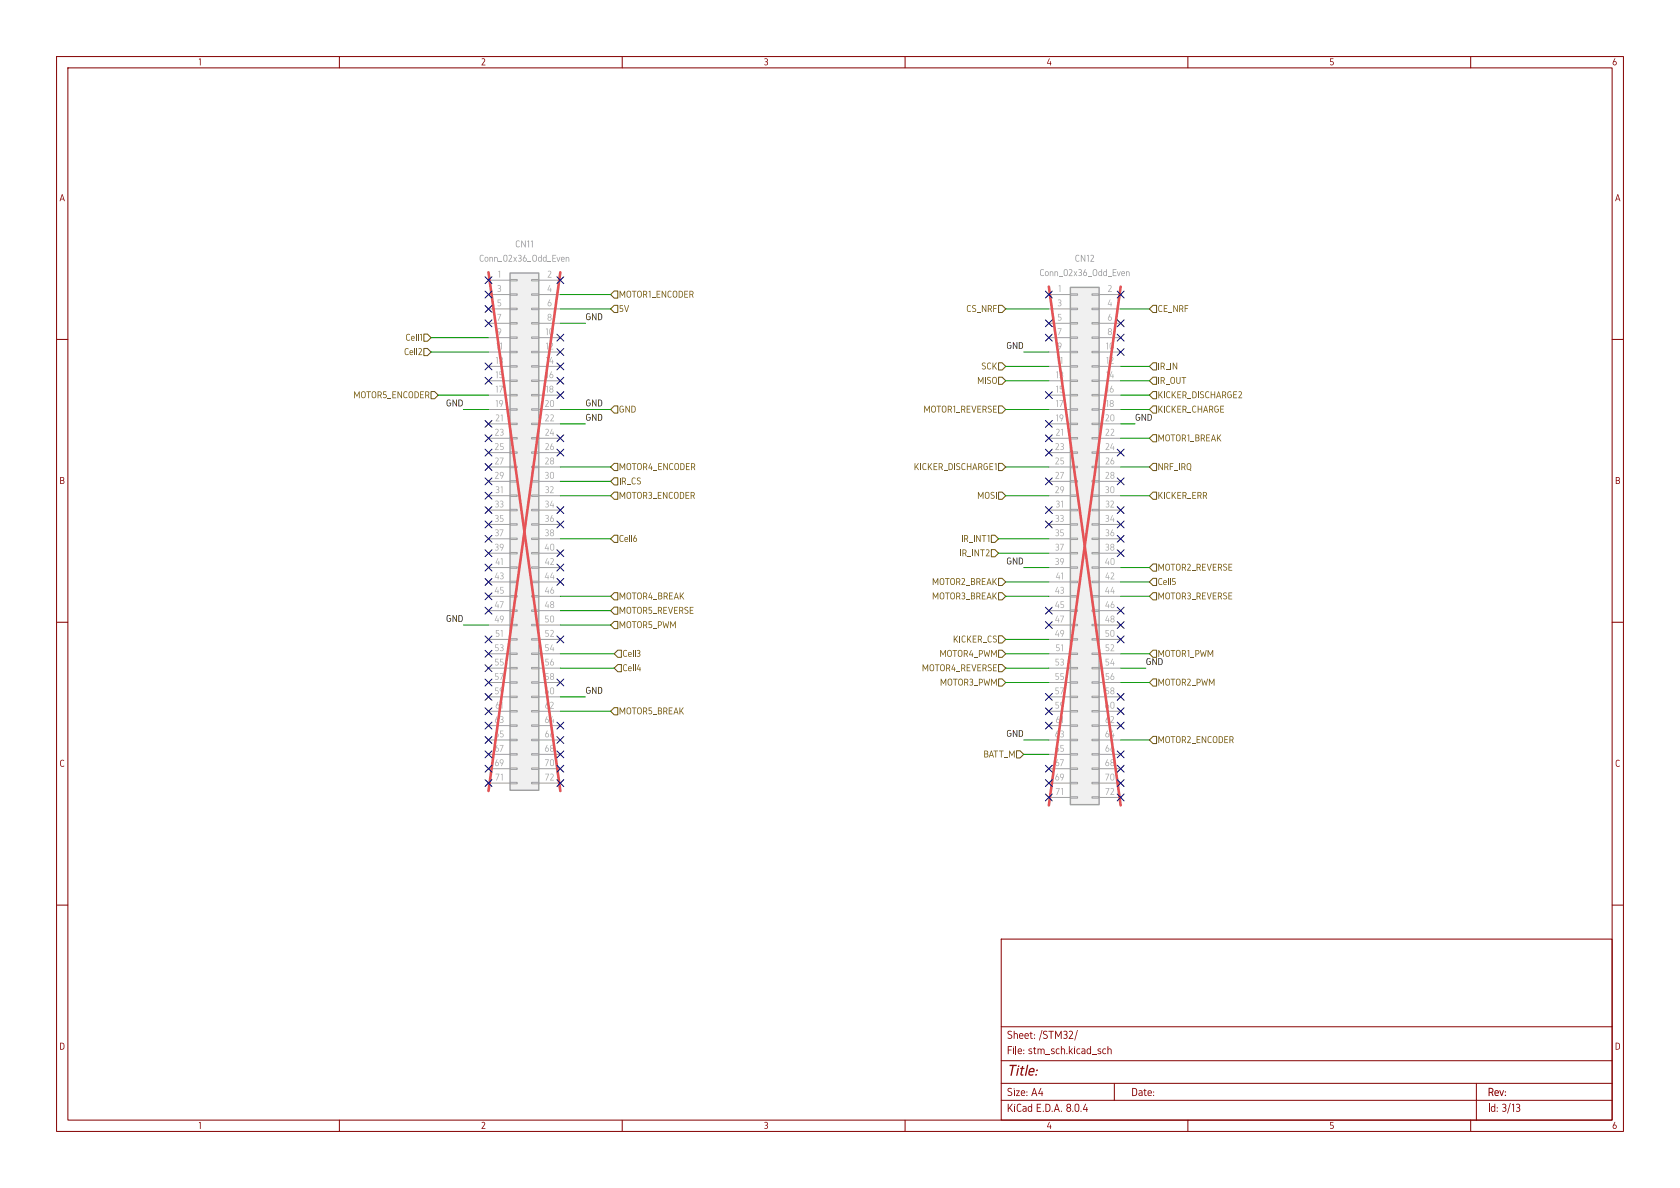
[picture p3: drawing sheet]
<svg xmlns="http://www.w3.org/2000/svg" width="297mm" height="210mm" viewBox="0 0 297 210" stroke-linecap="round" stroke-linejoin="round" font-family="sans-serif">
<g fill="none" stroke="#840000" stroke-width=".18">
<path d="M10 10h277v190h-277zM12 12h273v186h-273zM60 10v2M110 10v2M160 10v2M210 10v2M260 10v2M10 60h2M285 60h2M10 110h2M285 110h2M10 160h2"/>
<path d="M285 160h2M177 166h108v32h-108zM60 198v2M110 198v2M160 198v2M177 194.5h108M177 191.5h108M177 187.5h108M177 181.5h108M197 191.5v3M210 198v2M260 198v2"/>
<path d="M261 191.5v6.5"/>
</g>
<path d="M90.2 48.3h5v91.4h-5z" fill="#f0f0f0"/>
<g fill="none" stroke="#a1a1a1" stroke-width=".18">
<path d="M86.4 49.5h3.8M86.4 59.7h3.8M86.4 52.1h3.8M86.4 54.6h3.8M86.4 57.2h3.8M90.2 59.6h1.2v.2h-1.2zM90.2 57h1.2v.3h-1.2zM90.2 54.5h1.2v.2h-1.2zM90.2 51.9h1.2v.3h-1.2zM90.2 49.4h1.2v.3h-1.2zM94 59.6h1.2v.2h-1.2zM94 57h1.2v.3h-1.2z"/>
<path d="M94 54.5h1.2v.2h-1.2zM94 51.9h1.2v.3h-1.2zM94 49.4h1.2v.3h-1.2zM95.2 49.5h3.9M95.2 59.7h3.9M95.2 52.1h3.9M95.2 54.6h3.9M95.2 57.2h3.9M86.4 62.2h3.8M86.4 64.8h3.8M86.4 67.3h3.8M86.4 69.9h3.8"/>
<path d="M86.4 72.4h3.8M86.4 74.9h3.8M86.4 77.5h3.8M90.2 79.9h1.2v.2h-1.2zM90.2 77.3h1.2v.3h-1.2zM90.2 74.8h1.2v.3h-1.2zM90.2 72.3h1.2v.2h-1.2zM90.2 69.7h1.2v.3h-1.2zM90.2 67.2h1.2v.2h-1.2zM90.2 64.6h1.2v.3h-1.2zM90.2 62.1h1.2v.3h-1.2zM94 79.9h1.2v.2h-1.2z"/>
<path d="M94 77.3h1.2v.3h-1.2zM94 74.8h1.2v.3h-1.2zM94 72.3h1.2v.2h-1.2zM94 69.7h1.2v.3h-1.2zM94 67.2h1.2v.2h-1.2zM94 64.6h1.2v.3h-1.2zM94 62.1h1.2v.3h-1.2zM95.2 62.2h3.9M95.2 64.8h3.9M95.2 67.3h3.9M95.2 69.9h3.9M95.2 72.4h3.9"/>
<path d="M95.2 74.9h3.9M95.2 77.5h3.9M86.4 80h3.8M86.4 82.6h3.8M86.4 85.1h3.8M86.4 87.6h3.8M86.4 90.2h3.8M86.4 92.7h3.8M86.4 95.3h3.8M86.4 97.8h3.8M90.2 97.7h1.2v.2h-1.2zM90.2 95.1h1.2v.3h-1.2z"/>
<path d="M90.2 92.6h1.2v.2h-1.2zM90.2 90h1.2v.3h-1.2zM90.2 87.5h1.2v.3h-1.2zM90.2 85h1.2v.2h-1.2zM90.2 82.4h1.2v.3h-1.2zM94 97.7h1.2v.2h-1.2zM94 95.1h1.2v.3h-1.2zM94 92.6h1.2v.2h-1.2zM94 90h1.2v.3h-1.2zM94 87.5h1.2v.3h-1.2zM94 85h1.2v.2h-1.2zM94 82.4h1.2v.3h-1.2z"/>
<path d="M95.2 80h3.9M95.2 82.6h3.9M95.2 85.1h3.9M95.2 87.6h3.9M95.2 90.2h3.9M95.2 92.7h3.9M95.2 95.3h3.9M95.2 97.8h3.9M86.4 100.3h3.8M86.4 102.9h3.8M86.4 105.4h3.8M86.4 108h3.8"/>
<path d="M86.4 110.5h3.8M86.4 113h3.8M86.4 115.6h3.8M86.4 118.1h3.8M90.2 118h1.2v.2h-1.2zM90.2 115.4h1.2v.3h-1.2zM90.2 112.9h1.2v.3h-1.2zM90.2 110.4h1.2v.2h-1.2zM90.2 107.8h1.2v.3h-1.2zM90.2 105.3h1.2v.2h-1.2zM90.2 102.7h1.2v.3h-1.2zM90.2 100.2h1.2v.3h-1.2z"/>
<path d="M94 118h1.2v.2h-1.2zM94 115.4h1.2v.3h-1.2zM94 112.9h1.2v.3h-1.2zM94 110.4h1.2v.2h-1.2zM94 107.8h1.2v.3h-1.2zM94 105.3h1.2v.2h-1.2zM94 102.7h1.2v.3h-1.2zM94 100.2h1.2v.3h-1.2zM95.2 100.3h3.9M95.2 102.9h3.9M95.2 105.4h3.9M95.2 108h3.9"/>
<path d="M95.2 110.5h3.9M95.2 113h3.9M95.2 115.6h3.9M95.2 118.1h3.9M86.4 120.7h3.8M86.4 123.2h3.8M86.4 125.7h3.8M86.4 128.3h3.8M86.4 130.8h3.8M86.4 133.4h3.8M86.4 135.9h3.8M86.4 138.4h3.8"/>
<path d="M90.2 138.3h1.2v.3h-1.2zM90.2 135.8h1.2v.2h-1.2zM90.2 133.2h1.2v.3h-1.2zM90.2 130.7h1.2v.2h-1.2zM90.2 128.1h1.2v.3h-1.2zM90.2 125.6h1.2v.3h-1.2zM90.2 123.1h1.2v.2h-1.2zM90.2 120.5h1.2v.3h-1.2zM94 138.3h1.2v.3h-1.2zM94 135.8h1.2v.2h-1.2zM94 133.2h1.2v.3h-1.2zM94 130.7h1.2v.2h-1.2z"/>
<path d="M94 128.1h1.2v.3h-1.2zM94 125.6h1.2v.3h-1.2zM94 123.1h1.2v.2h-1.2zM94 120.5h1.2v.3h-1.2zM95.2 120.7h3.9M95.2 123.2h3.9M95.2 125.7h3.9M95.2 128.3h3.9M95.2 130.8h3.9M95.2 133.4h3.9M95.2 135.9h3.9M95.2 138.4h3.9"/>
</g>
<path d="M90.2 48.3h5v91.4h-5z" fill="none" stroke="#a1a1a1" stroke-width=".25"/>
<path d="M86.4 48.1l12.7 91.7M99.1 48.1l-12.7 91.7" fill="none" stroke="#e65255" stroke-width=".46"/>
<path d="M189.2 50.8h5.1v91.4h-5.1z" fill="#f0f0f0"/>
<g fill="none" stroke="#a1a1a1" stroke-width=".18">
<path d="M185.4 52.1h3.8M185.4 54.6h3.8M185.4 57.2h3.8M185.4 59.7h3.8M189.2 59.6h1.3v.2h-1.3zM189.2 57h1.3v.3h-1.3zM189.2 54.5h1.3v.2h-1.3zM189.2 51.9h1.3v.3h-1.3zM193 59.6h1.3v.2h-1.3zM193 57h1.3v.3h-1.3zM193 54.5h1.3v.2h-1.3zM193 51.9h1.3v.3h-1.3z"/>
<path d="M194.3 52.1h3.8M194.3 54.6h3.8M194.3 57.2h3.8M194.3 59.7h3.8M185.4 62.2h3.8M185.4 64.8h3.8M185.4 67.3h3.8M185.4 69.9h3.8M185.4 72.4h3.8M185.4 74.9h3.8M185.4 77.5h3.8M189.2 79.9h1.3v.2h-1.3z"/>
<path d="M189.2 77.3h1.3v.3h-1.3zM189.2 74.8h1.3v.3h-1.3zM189.2 72.3h1.3v.2h-1.3zM189.2 69.7h1.3v.3h-1.3zM189.2 67.2h1.3v.2h-1.3zM189.2 64.6h1.3v.3h-1.3zM189.2 62.1h1.3v.3h-1.3zM193 79.9h1.3v.2h-1.3zM193 77.3h1.3v.3h-1.3zM193 74.8h1.3v.3h-1.3zM193 72.3h1.3v.2h-1.3zM193 69.7h1.3v.3h-1.3z"/>
<path d="M193 67.2h1.3v.2h-1.3zM193 64.6h1.3v.3h-1.3zM193 62.1h1.3v.3h-1.3zM194.3 62.2h3.8M194.3 64.8h3.8M194.3 67.3h3.8M194.3 69.9h3.8M194.3 72.4h3.8M194.3 74.9h3.8M194.3 77.5h3.8M185.4 80h3.8M185.4 82.6h3.8"/>
<path d="M185.4 85.1h3.8M185.4 87.6h3.8M185.4 90.2h3.8M185.4 92.7h3.8M185.4 95.3h3.8M185.4 97.8h3.8M189.2 97.7h1.3v.2h-1.3zM189.2 95.1h1.3v.3h-1.3zM189.2 92.6h1.3v.2h-1.3zM189.2 90h1.3v.3h-1.3zM189.2 87.5h1.3v.3h-1.3zM189.2 85h1.3v.2h-1.3z"/>
<path d="M189.2 82.4h1.3v.3h-1.3zM193 97.7h1.3v.2h-1.3zM193 95.1h1.3v.3h-1.3zM193 92.6h1.3v.2h-1.3zM193 90h1.3v.3h-1.3zM193 87.5h1.3v.3h-1.3zM193 85h1.3v.2h-1.3zM193 82.4h1.3v.3h-1.3zM194.3 80h3.8M194.3 82.6h3.8M194.3 85.1h3.8M194.3 87.6h3.8"/>
<path d="M194.3 90.2h3.8M194.3 92.7h3.8M194.3 95.3h3.8M194.3 97.8h3.8M185.4 100.3h3.8M185.4 102.9h3.8M185.4 105.4h3.8M185.4 108h3.8M185.4 110.5h3.8M185.4 113h3.8M185.4 115.6h3.8M185.4 118.1h3.8"/>
<path d="M189.2 118h1.3v.2h-1.3zM189.2 115.4h1.3v.3h-1.3zM189.2 112.9h1.3v.3h-1.3zM189.2 110.4h1.3v.2h-1.3zM189.2 107.8h1.3v.3h-1.3zM189.2 105.3h1.3v.2h-1.3zM189.2 102.7h1.3v.3h-1.3zM189.2 100.2h1.3v.3h-1.3zM193 118h1.3v.2h-1.3zM193 115.4h1.3v.3h-1.3zM193 112.9h1.3v.3h-1.3zM193 110.4h1.3v.2h-1.3z"/>
<path d="M193 107.8h1.3v.3h-1.3zM193 105.3h1.3v.2h-1.3zM193 102.7h1.3v.3h-1.3zM193 100.2h1.3v.3h-1.3zM194.3 100.3h3.8M194.3 102.9h3.8M194.3 105.4h3.8M194.3 108h3.8M194.3 110.5h3.8M194.3 113h3.8M194.3 115.6h3.8M194.3 118.1h3.8"/>
<path d="M185.4 120.7h3.8M185.4 123.2h3.8M185.4 125.7h3.8M185.4 128.3h3.8M185.4 130.8h3.8M185.4 133.4h3.8M185.4 135.9h3.8M185.4 138.4h3.8M189.2 138.3h1.3v.3h-1.3zM189.2 135.8h1.3v.2h-1.3zM189.2 133.2h1.3v.3h-1.3zM189.2 130.7h1.3v.2h-1.3z"/>
<path d="M189.2 128.1h1.3v.3h-1.3zM189.2 125.6h1.3v.3h-1.3zM189.2 123.1h1.3v.2h-1.3zM189.2 120.5h1.3v.3h-1.3zM193 138.3h1.3v.3h-1.3zM193 135.8h1.3v.2h-1.3zM193 133.2h1.3v.3h-1.3zM193 130.7h1.3v.2h-1.3zM193 128.1h1.3v.3h-1.3zM193 125.6h1.3v.3h-1.3zM193 123.1h1.3v.2h-1.3zM193 120.5h1.3v.3h-1.3z"/>
<path d="M194.3 120.7h3.8M194.3 123.2h3.8M194.3 125.7h3.8M194.3 128.3h3.8M194.3 130.8h3.8M194.3 133.4h3.8M194.3 135.9h3.8M194.3 138.4h3.8M185.4 141h3.8M189.2 140.8h1.3v.3h-1.3zM193 140.8h1.3v.3h-1.3zM194.3 141h3.8"/>
</g>
<path d="M189.2 50.8h5.1v91.4h-5.1z" fill="none" stroke="#a1a1a1" stroke-width=".25"/>
<path d="M185.4 50.7l12.7 91.7M198.1 50.7l-12.7 91.7" fill="none" stroke="#e65255" stroke-width=".46"/>
<g fill="none" stroke="#725600" stroke-width=".18">
<path d="M74.9 59.1h.7l.6 .6-.6 .6h-.7zM108.6 54h.6v1.2h-.6l-.7-.6zM108.6 51.4h.6v1.3h-.6l-.7-.6zM203.8 54h.7v1.2h-.7l-.6-.6zM74.9 61.6h.7l.6 .6-.6 .7h-.7zM108.6 71.8h.6v1.2h-.6l-.7-.6zM176.5 64.1h.7l.6 .7-.6 .6h-.7zM203.8 66.7h.7v1.2h-.7l-.6-.6zM203.8 71.8h.7v1.2h-.7l-.6-.6zM203.8 64.1h.7v1.3h-.7l-.6-.6zM203.8 76.8h.7v1.3h-.7l-.6-.6zM203.8 69.2h.7v1.3h-.7l-.6-.6z"/>
<path d="M107.9 82.6l.7-.7h.6v1.3h-.6zM108.6 94.6h.6v1.3h-.6l-.7-.6zM108.6 84.5h.6v1.2h-.6l-.7-.6zM108.6 87h.6v1.3h-.6l-.7-.7zM176.5 87h.7l.6 .6-.6 .7h-.7zM203.8 81.9h.7v1.3h-.7l-.6-.6zM203.8 87h.7v1.3h-.7l-.6-.7zM203.8 99.7h.7v1.3h-.7l-.6-.7zM107.9 105.4l.7-.6h.6v1.2h-.6zM108.6 109.9h.6v1.2h-.6l-.7-.6zM108.6 107.3h.6v1.3h-.6l-.7-.6zM109.2 114.9h.7v1.3h-.7l-.6-.6z"/>
<path d="M109.2 117.5h.7v1.2h-.7l-.6-.6zM203.8 102.2h.7v1.3h-.7l-.6-.6zM203.8 104.8h.7v1.2h-.7l-.6-.6zM203.8 114.9h.7v1.3h-.7l-.6-.6zM108.6 125.1h.6v1.3h-.6l-.7-.7zM203.8 130.2h.7v1.2h-.7l-.6-.6zM203.8 120h.7v1.3h-.7l-.6-.6z"/>
</g>
<g fill="none" stroke="#009600" stroke-width=".18">
<path d="M76.2 59.7h10.2M99.1 54.6h8.8M99.1 57.2h4.4M99.1 52.1h8.8M177.8 54.6h7.6M198.1 54.6h5.1M76.2 62.2h10.2M77.5 69.9h8.9M81.9 72.4h4.5M99.1 74.9h4.4M99.1 72.4h8.8M177.8 72.4h7.6"/>
<path d="M177.8 67.3h7.6M177.8 64.8h7.6M181 62.2h4.4M198.1 74.9h2.6M198.1 72.4h5.1M198.1 77.5h5.1M198.1 69.9h5.1M198.1 67.3h5.1M198.1 64.8h5.1M99.1 95.3h8.8M99.1 82.6h8.8M99.1 87.6h8.8"/>
<path d="M99.1 85.1h8.8M176.5 95.3h8.9M176.5 97.8h8.9M177.8 82.6h7.6M177.8 87.6h7.6M198.1 82.6h5.1M198.1 87.6h5.1M81.9 110.5h4.5M99.1 115.6h9.5M99.1 118.1h9.5M99.1 105.4h8.8M99.1 110.5h8.8"/>
<path d="M99.1 108h8.8M177.8 115.6h7.6M177.8 118.1h7.6M177.8 105.4h7.6M177.8 102.9h7.6M177.8 113h7.6M181 100.3h4.4M198.1 115.6h5.1M198.1 118.1h4.5M198.1 100.3h5.1M198.1 105.4h5.1M198.1 102.9h5.1"/>
<path d="M99.1 125.7h8.8M99.1 123.2h4.4M177.8 120.7h7.6M181 130.8h4.4M181 133.4h4.4M198.1 120.7h5.1M198.1 130.8h5.1"/>
</g>
<g fill="none" stroke="#000084" stroke-width=".18">
<path d="M85.8 51.5l1.2 1.2M85.8 48.9l1.2 1.2M85.8 56.5l1.2 1.3M85.8 54l1.2 1.2M87 51.5l-1.2 1.2M87 48.9l-1.2 1.2M87 56.5l-1.2 1.3M87 54l-1.2 1.2M98.5 59.1l1.2 1.2M98.5 48.9l1.2 1.2M99.7 59.1l-1.2 1.2M99.7 48.9l-1.2 1.2"/>
<path d="M184.8 56.5l1.2 1.3M184.8 51.5l1.2 1.2M184.8 59.1l1.2 1.2M186 56.5l-1.2 1.3M186 51.5l-1.2 1.2M186 59.1l-1.2 1.2M197.5 56.5l1.2 1.3M197.5 51.5l1.2 1.2M197.5 59.1l1.2 1.2M198.7 56.5l-1.2 1.3M198.7 51.5l-1.2 1.2M198.7 59.1l-1.2 1.2"/>
<path d="M85.8 74.3l1.2 1.2M85.8 64.2l1.2 1.2M85.8 66.7l1.2 1.2M85.8 76.9l1.2 1.2M85.8 79.4l1.2 1.2M87 76.9l-1.2 1.2M87 79.4l-1.2 1.2M87 74.3l-1.2 1.2M87 64.2l-1.2 1.2M87 66.7l-1.2 1.2M98.5 64.2l1.2 1.2M98.5 66.7l1.2 1.2"/>
<path d="M98.5 61.6l1.2 1.2M98.5 79.4l1.2 1.2M98.5 69.2l1.2 1.3M98.5 76.9l1.2 1.2M99.7 64.2l-1.2 1.2M99.7 66.7l-1.2 1.2M99.7 61.6l-1.2 1.2M99.7 69.2l-1.2 1.3M99.7 79.4l-1.2 1.2M99.7 76.9l-1.2 1.2M184.8 76.9l1.2 1.2M184.8 69.2l1.2 1.3"/>
<path d="M184.8 74.3l1.2 1.2M184.8 79.4l1.2 1.2M186 69.2l-1.2 1.3M186 74.3l-1.2 1.2M186 76.9l-1.2 1.2M186 79.4l-1.2 1.2M197.5 79.4l1.2 1.2M197.5 61.6l1.2 1.2M198.7 79.4l-1.2 1.2M198.7 61.6l-1.2 1.2M85.8 99.7l1.2 1.2M85.8 84.5l1.2 1.2"/>
<path d="M85.8 97.2l1.2 1.2M85.8 89.6l1.2 1.2M85.8 81.9l1.2 1.3M85.8 94.6l1.2 1.3M85.8 92.1l1.2 1.2M85.8 87l1.2 1.2M87 99.7l-1.2 1.2M87 97.2l-1.2 1.2M87 84.5l-1.2 1.2M87 81.9l-1.2 1.3M87 94.6l-1.2 1.3M87 92.1l-1.2 1.2"/>
<path d="M87 89.6l-1.2 1.2M87 87l-1.2 1.2M98.5 97.2l1.2 1.2M98.5 99.7l1.2 1.2M98.5 92.1l1.2 1.2M98.5 89.6l1.2 1.2M99.7 92.1l-1.2 1.2M99.7 99.7l-1.2 1.2M99.7 97.2l-1.2 1.2M99.7 89.6l-1.2 1.2M184.8 89.6l1.2 1.2M184.8 84.5l1.2 1.2"/>
<path d="M184.8 92.1l1.2 1.2M186 89.6l-1.2 1.2M186 84.5l-1.2 1.2M186 92.1l-1.2 1.2M197.5 84.5l1.2 1.2M197.5 89.6l1.2 1.2M197.5 97.2l1.2 1.2M197.5 92.1l1.2 1.2M197.5 94.6l1.2 1.3M198.7 84.5l-1.2 1.2M198.7 89.6l-1.2 1.2M198.7 92.1l-1.2 1.2"/>
<path d="M198.7 97.2l-1.2 1.2M198.7 94.6l-1.2 1.3M85.8 107.3l1.2 1.3M85.8 104.8l1.2 1.2M85.8 112.4l1.2 1.2M85.8 102.3l1.2 1.2M85.8 117.5l1.2 1.2M85.8 115l1.2 1.2M87 104.8l-1.2 1.2M87 112.4l-1.2 1.2M87 107.3l-1.2 1.3M87 102.3l-1.2 1.2"/>
<path d="M87 115l-1.2 1.2M87 117.5l-1.2 1.2M98.5 112.4l1.2 1.2M98.5 102.3l1.2 1.2M99.7 112.4l-1.2 1.2M99.7 102.3l-1.2 1.2M184.8 109.9l1.2 1.2M184.8 107.3l1.2 1.3M186 109.9l-1.2 1.2M186 107.3l-1.2 1.3M197.5 112.4l1.2 1.2M197.5 107.3l1.2 1.3"/>
<path d="M197.5 109.9l1.2 1.2M198.7 112.4l-1.2 1.2M198.7 109.9l-1.2 1.2M198.7 107.3l-1.2 1.3M85.8 135.3l1.2 1.2M85.8 130.2l1.2 1.2M85.8 127.7l1.2 1.2M85.8 137.8l1.2 1.2M85.8 132.7l1.2 1.3M85.8 125.1l1.2 1.2M85.8 122.6l1.2 1.2M85.8 120l1.2 1.3"/>
<path d="M87 135.3l-1.2 1.2M87 125.1l-1.2 1.2M87 132.7l-1.2 1.3M87 130.2l-1.2 1.2M87 127.7l-1.2 1.2M87 137.8l-1.2 1.2M87 122.6l-1.2 1.2M87 120l-1.2 1.3M98.5 120l1.2 1.3M98.5 130.2l1.2 1.2M98.5 137.8l1.2 1.2M98.5 135.3l1.2 1.2"/>
<path d="M98.5 132.7l1.2 1.3M98.5 127.7l1.2 1.2M99.7 120l-1.2 1.3M99.7 130.2l-1.2 1.2M99.7 137.8l-1.2 1.2M99.7 135.3l-1.2 1.2M99.7 132.7l-1.2 1.3M99.7 127.7l-1.2 1.2M184.8 122.6l1.2 1.2M184.8 127.7l1.2 1.2M184.8 135.3l1.2 1.2M184.8 137.8l1.2 1.2"/>
<path d="M184.8 125.1l1.2 1.2M186 125.1l-1.2 1.2M186 135.3l-1.2 1.2M186 122.6l-1.2 1.2M186 137.8l-1.2 1.2M186 127.7l-1.2 1.2M197.5 122.6l1.2 1.2M197.5 137.8l1.2 1.2M197.5 135.3l1.2 1.2M197.5 132.7l1.2 1.3M197.5 127.7l1.2 1.2M197.5 125.1l1.2 1.2"/>
<path d="M198.7 122.6l-1.2 1.2M198.7 137.8l-1.2 1.2M198.7 135.3l-1.2 1.2M198.7 132.7l-1.2 1.3M198.7 127.7l-1.2 1.2M198.7 125.1l-1.2 1.2M184.8 140.4l1.2 1.2M186 140.4l-1.2 1.2M197.5 140.4l1.2 1.2M198.7 140.4l-1.2 1.2"/>
</g>
<text font-size="2.8" fill="#840000" x="178" y="190.8">Title:</text>
<g font-size="2.1" fill="#840000">
<text x="178" y="184.2">Sheet:/STM32/</text>
<text x="178" y="186.9">File:stm_sch.kicad_sch</text>
<text x="178" y="197.1">KiCadE.D.A.8.0.4</text>
<text x="178" y="194.3">Size:A4</text>
<text x="200" y="194.3">Date:</text>
<text x="263" y="194.3">Rev:</text>
<text x="263" y="197.1">Id:3/13</text>
</g>
<g font-size="1.8" fill="#840000">
<text x="35" y="12">1</text>
<text x="85" y="12">2</text>
<text x="135" y="12">3</text>
<text x="185" y="12">4</text>
<text x="235" y="12">5</text>
<text x="285" y="12">6</text>
<text x="10.5" y="36">A</text>
<text x="285.5" y="36">A</text>
<text x="10.5" y="86">B</text>
<text x="285.5" y="86">B</text>
<text x="10.5" y="136">C</text>
<text x="285.5" y="136">C</text>
<text x="10.5" y="186">D</text>
<text x="285.5" y="186">D</text>
<text x="35" y="200">1</text>
<text x="85" y="200">2</text>
<text x="135" y="200">3</text>
<text x="185" y="200">4</text>
<text x="235" y="200">5</text>
<text x="285" y="200">6</text>
</g>
<g font-size="1.8" fill="#989898">
<text x="84.7" y="46.7">Conn_02x36_Odd_Even</text>
<text x="91.1" y="44.2">CN11</text>
<text x="190" y="46.7">CN12</text>
<text x="183.7" y="49.2">Conn_02x36_Odd_Even</text>
</g>
<g font-size="1.8" fill="#aaa">
<text x="87.8" y="51.8">3</text>
<text x="87.9" y="49.3">1</text>
<text x="96.7" y="51.8">4</text>
<text x="96.7" y="49.3">2</text>
<text x="187" y="51.8">1</text>
<text x="195.8" y="51.8">2</text>
<text x="87.8" y="56.9">7</text>
<text x="87.8" y="59.4">9</text>
<text x="87.8" y="54.4">5</text>
<text x="96.4" y="59.4">10</text>
<text x="96.7" y="56.9">8</text>
<text x="96.7" y="54.4">6</text>
<text x="186.9" y="59.4">7</text>
<text x="186.9" y="56.9">5</text>
<text x="186.9" y="54.4">3</text>
<text x="195.7" y="54.4">4</text>
<text x="195.8" y="59.4">8</text>
<text x="195.8" y="56.9">6</text>
<text x="87.5" y="64.5">13</text>
<text x="87.6" y="62">11</text>
<text x="96.4" y="64.5">14</text>
<text x="96.4" y="62">12</text>
<text x="186.7" y="64.5">11</text>
<text x="186.9" y="62">9</text>
<text x="195.4" y="62">10</text>
<text x="195.4" y="64.5">12</text>
<text x="87.5" y="69.6">17</text>
<text x="87.5" y="67.1">15</text>
<text x="96.4" y="69.6">18</text>
<text x="96.4" y="67.1">16</text>
<text x="186.6" y="69.6">15</text>
<text x="186.6" y="67.1">13</text>
<text x="195.4" y="67.1">14</text>
<text x="195.5" y="69.6">16</text>
<text x="87.4" y="77.2">23</text>
<text x="87.5" y="72.1">19</text>
<text x="87.5" y="74.7">21</text>
<text x="96.2" y="72.1">20</text>
<text x="96.3" y="74.7">22</text>
<text x="96.3" y="77.2">24</text>
<text x="186.6" y="72.1">17</text>
<text x="186.6" y="74.7">19</text>
<text x="186.6" y="77.2">21</text>
<text x="195.3" y="74.7">20</text>
<text x="195.3" y="77.2">22</text>
<text x="195.4" y="72.1">18</text>
<text x="87.4" y="79.8">25</text>
<text x="87.4" y="82.3">27</text>
<text x="96.3" y="82.3">28</text>
<text x="96.3" y="79.8">26</text>
<text x="186.4" y="82.3">25</text>
<text x="186.5" y="79.8">23</text>
<text x="195.3" y="79.8">24</text>
<text x="195.3" y="82.3">26</text>
<text x="87.4" y="84.8">29</text>
<text x="87.4" y="89.9">33</text>
<text x="87.5" y="87.4">31</text>
<text x="96.3" y="84.8">30</text>
<text x="96.3" y="89.9">34</text>
<text x="96.3" y="87.4">32</text>
<text x="186.4" y="87.4">29</text>
<text x="186.5" y="84.8">27</text>
<text x="186.6" y="89.9">31</text>
<text x="195.3" y="84.8">28</text>
<text x="195.3" y="87.4">30</text>
<text x="195.4" y="89.9">32</text>
<text x="87.4" y="92.5">35</text>
<text x="87.4" y="95">37</text>
<text x="96.3" y="95">38</text>
<text x="96.3" y="92.5">36</text>
<text x="186.5" y="95">35</text>
<text x="186.5" y="92.5">33</text>
<text x="195.3" y="92.5">34</text>
<text x="195.3" y="95">36</text>
<text x="87.4" y="97.5">39</text>
<text x="87.5" y="100.1">41</text>
<text x="96.2" y="97.5">40</text>
<text x="96.3" y="100.1">42</text>
<text x="186.5" y="100.1">39</text>
<text x="186.5" y="97.5">37</text>
<text x="195.3" y="100.1">40</text>
<text x="195.3" y="97.5">38</text>
<text x="87.4" y="105.2">45</text>
<text x="87.4" y="107.7">47</text>
<text x="87.4" y="102.6">43</text>
<text x="96.2" y="102.6">44</text>
<text x="96.2" y="107.7">48</text>
<text x="96.2" y="105.2">46</text>
<text x="186.4" y="107.7">45</text>
<text x="186.4" y="105.2">43</text>
<text x="186.6" y="102.6">41</text>
<text x="195.3" y="105.2">44</text>
<text x="195.3" y="107.7">46</text>
<text x="195.3" y="102.6">42</text>
<text x="87.4" y="110.2">49</text>
<text x="87.5" y="112.8">51</text>
<text x="96.2" y="110.2">50</text>
<text x="96.3" y="112.8">52</text>
<text x="186.4" y="112.8">49</text>
<text x="186.4" y="110.2">47</text>
<text x="195.3" y="110.2">48</text>
<text x="195.3" y="112.8">50</text>
<text x="87.4" y="117.9">55</text>
<text x="87.4" y="115.3">53</text>
<text x="96.3" y="115.3">54</text>
<text x="96.3" y="117.9">56</text>
<text x="186.5" y="117.9">53</text>
<text x="186.6" y="115.3">51</text>
<text x="195.3" y="117.9">54</text>
<text x="195.3" y="115.3">52</text>
<text x="87.4" y="120.4">57</text>
<text x="87.4" y="122.9">59</text>
<text x="87.5" y="125.5">61</text>
<text x="96.2" y="122.9">60</text>
<text x="96.3" y="120.4">58</text>
<text x="96.3" y="125.5">62</text>
<text x="186.4" y="122.9">57</text>
<text x="186.5" y="120.4">55</text>
<text x="186.5" y="125.5">59</text>
<text x="195.3" y="125.5">60</text>
<text x="195.3" y="122.9">58</text>
<text x="195.3" y="120.4">56</text>
<text x="87.4" y="130.6">65</text>
<text x="87.4" y="128">63</text>
<text x="96.2" y="128">64</text>
<text x="96.3" y="130.6">66</text>
<text x="186.5" y="130.6">63</text>
<text x="186.6" y="128">61</text>
<text x="195.3" y="130.6">64</text>
<text x="195.3" y="128">62</text>
<text x="87.4" y="135.6">69</text>
<text x="87.4" y="133.1">67</text>
<text x="96.2" y="133.1">68</text>
<text x="96.2" y="135.6">70</text>
<text x="186.5" y="133.1">65</text>
<text x="186.5" y="135.6">67</text>
<text x="195.3" y="135.6">68</text>
<text x="195.3" y="133.1">66</text>
<text x="87.5" y="138.2">71</text>
<text x="96.3" y="138.2">72</text>
<text x="186.5" y="138.2">69</text>
<text x="186.6" y="140.7">71</text>
<text x="195.3" y="138.2">70</text>
<text x="195.3" y="140.7">72</text>
</g>
<g font-size="1.8" fill="#725600">
<text x="109.4" y="53">MOTOR1_ENCODER</text>
<text x="109.4" y="55.6">5V</text>
<text x="170.8" y="55.6">CS_NRF</text>
<text x="204.7" y="55.6">CE_NRF</text>
<text x="71.4" y="63.2">Cell2</text>
<text x="71.7" y="60.7">Cell1</text>
<text x="173.5" y="65.7">SCK</text>
<text x="204.7" y="65.7">IR_IN</text>
<text x="62.5" y="70.8">MOTOR5_ENCODER</text>
<text x="172.8" y="68.3">MISO</text>
<text x="204.7" y="68.3">IR_OUT</text>
<text x="204.7" y="70.8">KICKER_DISCHARGE2</text>
<text x="109.4" y="73.4">GND</text>
<text x="163.3" y="73.4">MOTOR1_REVERSE</text>
<text x="204.7" y="73.4">KICKER_CHARGE</text>
<text x="109.4" y="83.5">MOTOR4_ENCODER</text>
<text x="161.6" y="83.5">KICKER_DISCHARGE1</text>
<text x="204.7" y="78.4">MOTOR1_BREAK</text>
<text x="204.7" y="83.5">NRF_IRQ</text>
<text x="109.4" y="86.1">IR_CS</text>
<text x="109.4" y="88.6">MOTOR3_ENCODER</text>
<text x="172.8" y="88.6">MOSI</text>
<text x="204.7" y="88.6">KICKER_ERR</text>
<text x="109.4" y="96.2">Cell6</text>
<text x="169.6" y="98.8">IR_INT2</text>
<text x="169.9" y="96.2">IR_INT1</text>
<text x="204.7" y="101.3">MOTOR2_REVERSE</text>
<text x="109.4" y="106.4">MOTOR4_BREAK</text>
<text x="164.8" y="103.8">MOTOR2_BREAK</text>
<text x="164.8" y="106.4">MOTOR3_BREAK</text>
<text x="204.7" y="103.8">Cell5</text>
<text x="204.7" y="106.4">MOTOR3_REVERSE</text>
<text x="109.4" y="111.5">MOTOR5_PWM</text>
<text x="109.4" y="108.9">MOTOR5_REVERSE</text>
<text x="110" y="116.5">Cell3</text>
<text x="110" y="119.1">Cell4</text>
<text x="163" y="119.1">MOTOR4_REVERSE</text>
<text x="166.1" y="116.5">MOTOR4_PWM</text>
<text x="168.5" y="114">KICKER_CS</text>
<text x="204.7" y="116.5">MOTOR1_PWM</text>
<text x="166.2" y="121.6">MOTOR3_PWM</text>
<text x="204.7" y="121.6">MOTOR2_PWM</text>
<text x="109.4" y="126.7">MOTOR5_BREAK</text>
<text x="204.7" y="131.8">MOTOR2_ENCODER</text>
<text x="173.9" y="134.3">BATT_M</text>
</g>
<g font-size="1.8" fill="#0f0f0f">
<text x="103.5" y="56.8">GND</text>
<text x="177.9" y="61.9">GND</text>
<text x="78.8" y="72">GND</text>
<text x="103.5" y="74.6">GND</text>
<text x="103.5" y="72">GND</text>
<text x="200.7" y="74.6">GND</text>
<text x="177.9" y="100">GND</text>
<text x="78.8" y="110.1">GND</text>
<text x="202.6" y="117.8">GND</text>
<text x="103.5" y="122.8">GND</text>
<text x="177.9" y="130.5">GND</text>
</g>
</svg>
